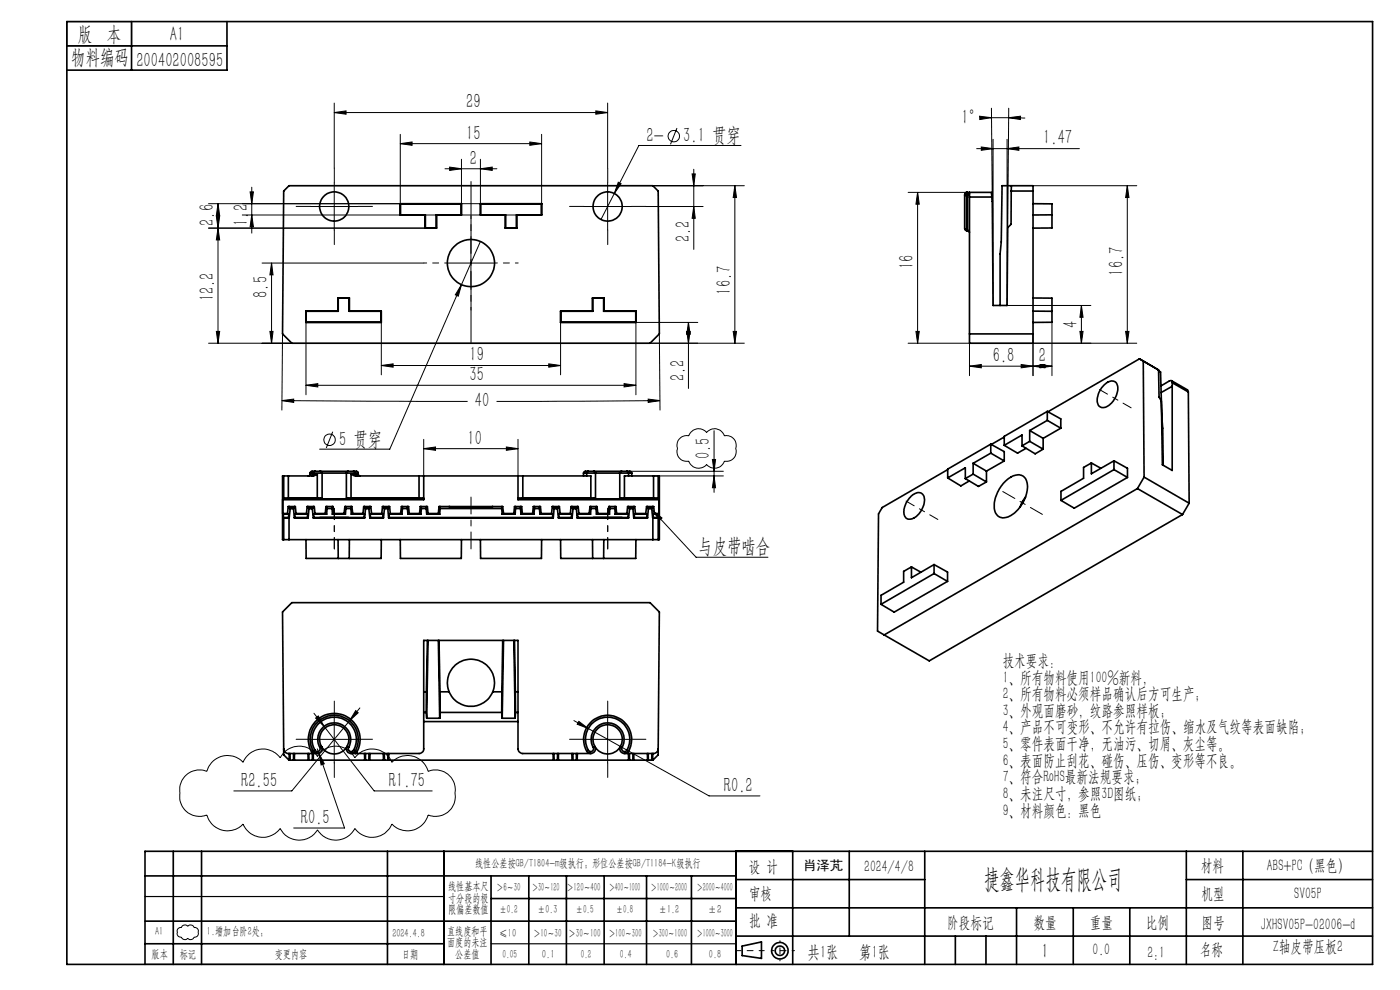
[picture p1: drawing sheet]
<svg xmlns="http://www.w3.org/2000/svg" width="297mm" height="210mm" viewBox="0 0 297 210" stroke-linecap="round" stroke-linejoin="round" font-family="sans-serif">
<g fill="none" stroke="#000" stroke-width=".21">
<path d="M53.4 39.7v9.8M70.9 23.9l2.5-.4v.7zM70.9 21.9v13.8M70.9 38.8v10M70.9 23.9h58M84.9 30.5l2.5-.4v.7zM84.9 28.5v14.7M84.9 30.5h30M94.4 35.8h11M95.4 35.4l2.5 .4-2.5 .4zM97.9 33.8v9.4M101.9 35.8l2.5-.4v.8z"/>
<path d="M101.9 33.8v9.4h-57.7M112.4 30.1l2.5 .4-2.5 .3zM114.9 28.5v14.7M126.4 23.5l2.5 .4-2.5 .3zM128.9 21.9v13.8M128.9 38.8v10M131.2 38.7l.6 .3-1.5 2.1zM138.5 39.4h19.4M143.6 27.2l-1.4 3.4M146.8 36.9h.7l-.3 2.5zM147.2 35.9v17M155.9 39.4l.3 2.5h-.7z"/>
<path d="M155.9 39.4v33.4M157.2 30.9h-21.7l-8 15.7M207.2 31.5h21.8M207.8 24.7l2.5 .3-2.4 .4zM208.2 31.2l2.5 .3-2.5 .4zM210.1 25h.2M210.3 25h3.7M210.3 23l.2 19.7M210.7 29.6v35.2M213.6 31.5l2.5-.3v.7zM213.6 29.6v35.2h17.8M214 25l2.5-.3v.7z"/>
<path d="M214 25h3.5M214 23l-.2 25.3M219.1 39.4h22.1M239.1 39.4l.4 2.5h-.7zM239.1 39.4v33.4M45.9 45.9h.7l-.4 2.5zM46.2 48.4l.4 2.5h-.7zM46.2 43.2l.4 2.5h-.7zM46.2 43.2v29.6M51.4 45.6h58.2M53.1 40.7h.7l-.4 2.5zM53.4 45.6l.4 2.5h-.7z"/>
<path d="M55.6 55.8h34.3M57.6 55.8l.3 2.5h-.6zM57.6 55.8v17M65.9 43.8h10M90.2 48.4h-46M94.9 55.8h10M99.9 50.8v10M101.9 51.2l-4 9.2M123.9 43.8h10M137 43.8h12.2M147.2 43.8l.3 2.5h-.7zM192.7 40.8h12.4"/>
<path d="M194.7 40.8v32M194.7 40.8l.3 2.5h-.7zM44.2 72.8h17.7M45.9 70.3h.7l-.4 2.5zM57.3 70.3h.6l-.3 2.5zM59.9 70.8l-.1 16.2M64.9 68.4v15.3M80.9 77.5l2.5-.3v.7zM80.9 68.4v11.1M80.9 77.5h38M97.9 60.4l-.7 2.4-.6-.3zM97.9 60.4l-15.2 34.9h-14.9"/>
<path d="M116.4 77.2l2.5 .3-2.5 .4zM118.9 68.4v11.1M137.9 72.8h20M139.9 70.8l.1 16.2M145.7 70.3h.7l-.4 2.5zM146 68.4v14M146 68.4l.4 2.5h-.7zM148 68.4h-13.1v15.3M155.5 70.3h.7l-.3 2.5zM192.7 72.8h13v6.9M194.3 70.3h.7l-.3 2.5zM205.7 77.7l2.5-.4v.7z"/>
<path d="M205.7 77.7h17.5M216.6 77.3l2.5 .4-2.5 .3zM219.1 72.8h22.1M219.1 77.7l2.6-.4v.7zM219.1 70.8v8.9M220.7 77.3l2.5 .4-2.5 .3zM223.2 68.4v11.3M229.1 70.3h.7l-.4 2.5zM229.4 64.8l.4 2.5h-.7zM229.4 64.8v8M238.8 70.3h.7l-.4 2.5zM59.8 85l2.5-.3v.7z"/>
<path d="M59.8 85l39.4 .2M64.9 81.7l2.5-.3v.7zM64.9 81.7h70M70.6 91.6l-1.4 3.4M89.9 95.2l2.5-.4v.7zM89.9 93.2v7.8M89.9 95.2h20M107.4 94.8l2.5 .4-2.5 .3zM109.9 93.2v7.8M132.4 81.4l2.5 .3-2.5 .4zM133.6 100h19.9M137.5 84.7l2.5 .3-2.5 .4z"/>
<path d="M140 85l-34.7 .2M144.1 93.2a2.07 2.07 0 0 1 2-.7 2.18 2.18 0 0 1 3.8-.8 2.18 2.18 0 0 1 3.8 .8 2.05 2.05 0 0 1 2.4 2.6 2.06 2.06 0 0 1-2.4 2.7 2.18 2.18 0 0 1-3.8 .7 2.18 2.18 0 0 1-3.8-.7 2.07 2.07 0 0 1-2.4-2.7v-.2a2.03 2.03 0 0 1 .4-1.7zM151.1 97.5h.7l-.3 2.5zM151.5 91.4v13M138.5 108.3l9.2 9.9h15.2M138.5 108.3l1.9 1.6-.5 .5zM138.6 101h14.9M151.5 101l.3 2.5h-.7zM65.9 156.8h10M66.6 151.3l12.8 16.5h12.3M67 152.3l.5-.4 1.3 2.2zM67.3 158.8l.4 1"/>
<path d="M67.7 159.8l1.1 2.2-.7 .3zM67.7 159.8l5.4 15.8h-10.8M70.9 151.8v10M74.2 152.9l-12.3 14.9h-12.3M75.5 150.7l.5 .5-1.8 1.7zM76.3 150.2l-2.1 2.7M121.7 152.9l3.1 1.6M122.8 153l2 1.5-2.4-.9zM123.9 156.8h10M124.8 154.5l25.6 14.3h10.8M128.9 151.8v10M39.4 164.5a4.3 4.3 0 0 1 4.5-.9 4.5 4.5 0 0 1 7.7-1.9 4.5 4.5 0 0 1 7.8-.9 4.5 4.5 0 0 1 7.9-.3 4.5 4.5 0 0 1 8 .3 4.5 4.5 0 0 1 7.8 .9 4.5 4.5 0 0 1 7.7 1.9 4.3 4.3 0 0 1 5.8 4.9 4.2 4.2 0 0 1-5.8 4.4 4.5 4.5 0 0 1-7.7 1.9 4.5 4.5 0 0 1-7.8 .9 4.5 4.5 0 0 1-8 .3 4.5 4.5 0 0 1-7.9-.3 4.5 4.5 0 0 1-7.8-.9 4.5 4.5 0 0 1-7.7-1.9 4.3 4.3 0 0 1-5.8-5 4.3 4.3 0 0 1 1.3-3.4z"/>
<path d="M37.7 197.1l.4-.3h.4a.81 .81 0 0 1 1.3-.3 .8 .8 0 0 1 1.4 .3h.5a.81 .81 0 0 1 .4 1.1 .73 .73 0 0 1-.9 .9l-.1 .1a.78 .78 0 0 1-1.3 .1 .94 .94 0 0 1-1.5-.2h-.1a.83 .83 0 0 1-.6-1.1z"/>
<circle cx="142.9" cy="28.9" r="1.21"/>
<circle cx="69.9" cy="93.3" r="1.2"/>
</g>
<g fill="none" stroke="#000" stroke-width=".35">
<path d="M14.2 4.6h277v200h-277zM14.2 9.7h34M27.9 4.6v10.3M48.2 4.6v10.3h-34M61.3 39.4h77.2l1.1 1.1 .3 30.3-2 2h-76l-2-2 .3-30.3zM214.6 39.4l-.1 1.1M84.9 43.2v2.4M84.9 43.2h13M84.9 45.6h5.3M84.9 45.6h.1M90.2 48.4h2.4M90.2 45.6v2.8"/>
<path d="M90.2 45.6h.1M92.6 45.6h5.3M92.6 45.6v2.8M92.6 45.6h.1M97.9 45.6h.1M97.9 43.2v2.4M101.9 43.2h13M101.9 45.6h5.3M101.9 43.2h.1M101.9 43.2v2.4M107.2 48.4h2.4M107.2 45.6v2.8"/>
<path d="M107.2 45.6h-5.3M107.2 45.6h.1M109.6 45.6h5.3M109.6 45.6h.1M109.6 45.6v2.8M114.9 43.2h.1M114.9 43.2v2.4M204.6 41.5v5a4.2 4.2 0 0 0 .2 2.4h.3M205.1 40.8l-.4 .2-.1 .5M205.1 41.3l-.5 .2M205.1 41.3v7.6M205.1 40.8v.5"/>
<path d="M205.1 48.9h.1M205.1 40.8h.1M205.1 41.3h.1M205.2 48.9l.3 .1 .2 .3M205.2 40.8v.5M205.2 40.8h.5M205.2 41.3v7.6M205.7 40.8h4.6l.1 1M205.7 40.8v1M205.7 41.1l-.5 .2M205.7 41.8v31h13.4v-33.4h-6.5l-.2 11.9-.2 2.6v10.9M205.7 41.8h4.7"/>
<path d="M214.5 40.5v7.1l-.7 .7-.2 16.5h-2.9l-.3-23M214.5 40.5h4.6M219.1 43.2h4.1v5.2h-4.1M223.2 45.6h-4.1M64.9 66h6.8M64.9 68.4h16M64.9 66h.1M64.9 66v2.4M64.9 66h6.9M64.9 68.4h.1M71.7 63.2h2.4M71.7 66h.1"/>
<path d="M71.7 63.2l.1 2.8M71.7 63.2v2.8M74.1 66h6.8M74.1 63.2v2.8M74.1 66h.1M80.9 66h-6.8M80.9 66v2.4M118.9 66h6.8M118.9 66h.1M118.9 66v2.4M118.9 68.4h16M119 66h6.7"/>
<path d="M119 66v2.4M119 68.4h-.1M119 68.4h15.9M125.7 66h.1M125.7 63.2v2.8M125.7 63.2h2.4M128.1 66h6.8M128.1 63.2v2.8M128.1 63.2h.1M134.9 68.4h.1M134.9 66v2.4M134.9 66h-6.8"/>
<path d="M134.9 66h.1M205.7 70.8h13.4M219.1 66h4.1M219.1 63.2h4.1v5.2h-4.1M241.7 76.1l.8 .5M241.7 76.1l-19.4 11.2M241.7 76.1l3.3 1.9M242.5 76.6l.2 24.6M242.5 76.6l3.3 1.9 .1 5.7 .5 .9M245.8 78.6l.4 .3 .2 6.2M66.8 100h-.7l-.3 .4M66.8 100h1.1"/>
<path d="M66.8 100l-.3 .1v.3M67.9 100h.3l.1 .4M67.9 100h6M73.9 100l-.3 .1-.1 .3M73.9 100h1.1M75 100h.7l.3 .1v.3M75 100l.2 .1 .2 .3M124.8 100h-.8l-.2 .4M124.8 100h1.1M124.8 100l-.3 .1v.3M125.9 100l.3 .1 .1 .3M125.9 100h6"/>
<path d="M131.9 100l-.3 .1-.1 .3M131.9 100h1.1M133 100h.8l.2 .4M133 100l.3 .1v.3M201 99.6l-13.9 8.1-.7 1.3-.2 24.9 1.4 .8M206.4 98.3v2.3M206.4 98.3l2.9 1.6M209.3 99.9v2.3M210.2 94.2l2.8 1.6v2M210.2 94.2l-9.2 5.3v1.9M210.2 94.2v1.9M210.2 96.1l-3.8 2.2"/>
<path d="M210.2 96.1l2.8 1.7M213 92.7l-2.7 1.6M213 97.8l-3.7 2.1M213 94.5l2.9 1.6 1.8-1M213 94.5l3.8-2.2v2.3M216.8 94.6l2.8 1.7 1.7-1M218.4 91.3v2.3M218.4 93.6l-1.6 1M218.4 91.3l2.9 1.7M218.4 93.6l2.9 1.7M221.3 93v2.3M222.2 87.3l-9.2 5.3v1.9"/>
<path d="M222.2 87.3l2.8 1.6v1.9M222.2 87.3v1.9M222.2 89.2l-3.8 2.1M222.2 89.2l2.8 1.6M225 90.8l-3.7 2.2M231.5 98.2l-1.6 1v2.3l-4.8 2.7v1.9M231.5 98.2l2 1.1M234.1 81.8a1.87 1.87 0 0 1 2.7-.6 3.9 3.9 0 0 1-1.2 4.5 1.57 1.57 0 0 1-2.7 .1 4.2 4.2 0 0 1 1.2-4zM236.3 97.7l2.9 1.6v2M236.3 99.6l-11.2 6.5M236.3 99.6l2.9 1.7M236.3 97.7v1.9"/>
<path d="M236.3 97.7l-4.8 2.8v-2.3M246.4 85.2l.3 5.6 .1 7.9M248.6 80.8l3.3 1.9 .2 .4M248.7 81.9v17.9l-2.1-1.2-.2-13.5M248.7 81.9l-2.4 1.4M248.7 81.2a.38 .38 0 0 0-.1-.5 .38 .38 0 0 0-.5 .1l-1.8 1.1M248.7 81.2v.7M248.7 81.2l3.4 1.9M252.1 83.1l.2 23.6M60 106v2.9M60 108.9l.1 .2M60 108.9h1"/>
<path d="M60.1 109.8h1.1M60.1 109.8h.1M60.1 109.1v.7M60.1 109.1h1.2M60.2 101h1M60.2 109.8h1.1M60.2 101h-.3v13.5h80v-13.5h-.3M60.2 101v4.8M60.2 109.8v4.7M60.2 105.8l-.2 .2M60.2 105.8h7.8M61 108.9l.1-1.5h1.6l.1 1.5"/>
<path d="M61 108.9l.3 .2M61.2 105.6l-1 .1M61.2 105.6h6.1M61.2 101v4.6M61.2 109.8h.1M61.3 109.1l-.1 .7M61.3 109.8v4.7M61.3 107.4v.3M61.3 107.7l.3 .2M61.3 107.7h1.1M61.6 107.9l-.3 1.9M61.6 107.9h.7"/>
<path d="M62.3 107.9l.1 1.9M62.4 109.8h3M62.4 107.7l-.1 .2M62.5 107.4l-.1 .3M62.5 109.1l.1 .7M62.5 109.1h2.8M62.6 109.8h-.2M62.6 109.8h2.6M62.8 108.9l-.3 .2M62.8 108.9h2.2M64.9 114.5v4h16v-4M65 108.9l.2-1.5h1.5l.1 1.5"/>
<path d="M65 108.9l.3 .2M65.2 109.8h.2M65.3 109.1l-.1 .7M65.3 107.4l.1 .3M65.4 107.7l.1 .2M65.4 107.7h1.1M65.5 107.9h.8M65.5 107.9l-.1 1.9M65.8 100.6l-.1 .3-.3 .1M65.8 100.6h.7M65.8 100.4h.7M65.8 100.4v.2"/>
<path d="M66.3 107.9l.2 1.9M66.5 100.6l-.1 .3-.3 .1M66.5 100.6h.8M66.5 100.4h1.8M66.5 109.8h10.9M66.5 107.7l-.2 .2M66.5 100.4v.2M66.5 107.4v.3M66.5 109.1l.1 .7M66.5 109.1h2.8M66.6 109.8h-.1M66.6 109.8h10.6"/>
<path d="M66.8 108.9l-.3 .2M66.8 108.9h2.2M67.3 100.6l-.8 .4h-5.3M67.3 105.6l1 .1-.3 .1M67.3 100.6v5M67.8 109.8h6.2zM68 105.8h-.2h6.2h-.2M68.3 100.4h5.2M68.3 100.4v5.3M69 108.9l.1-1.5h1.6l.1 1.5M69 108.9l.3 .2M69.4 107.4v.5"/>
<path d="M69.4 107.9h1M69.4 107.9l-.1 1.2M70.4 107.9l.1 1.2M70.5 107.4l-.1 .5M70.5 109.1h2.8M70.8 108.9l-.3 .2M70.8 108.9h2.2M71.7 114.5l.1 4M73 108.9l.2-1.5h1.4l.2 1.5M73 108.9l.3 .2M73.3 107.4l.1 .5M73.4 107.9h1"/>
<path d="M73.4 107.9l-.1 1.2M73.5 100.4h1.9M73.5 100.4v5.3M73.8 105.8h16.1M74.1 114.5v4M74.4 107.9l.1 1.2M74.5 100.6h.9M74.5 100.6l.8 .4h13.6M74.5 105.6l-1 .1 .3 .1M74.5 100.6v5M74.5 105.6h14.4M74.5 107.4l-.1 .5"/>
<path d="M74.5 109.1h2.8M74.8 108.9l-.3 .2M74.8 108.9h2.2M75.4 100.6l.1 .3 .2 .1M75.4 100.6h.6M75.4 100.4h.6M75.4 100.4v.2M76 100.6l.1 .3 .3 .1M76 100.4v.2M77 108.9l.2-1.5h1.5l.1 1.5M77 108.9l.3 .2M77.2 109.8h.2"/>
<path d="M77.3 109.1l-.1 .7M77.3 107.4l.1 .3M77.4 107.7h1.1M77.4 107.7l.1 .2M77.5 107.9h.7M77.5 107.9l-.1 1.9M78.2 107.9l.3 1.9M78.5 109.8h2.9M78.5 107.7l-.3 .2M78.5 107.4v.3M78.5 109.1l.1 .7M78.5 109.1h2.8"/>
<path d="M78.6 109.8h-.1M78.6 109.8h2.6M78.8 108.9l-.3 .2M78.8 108.9h2.2M81 108.9l.1-1.5h1.6l.1 1.5M81 108.9l.3 .2M81.2 109.8h.2M81.3 109.1l-.1 .7M81.4 107.7h1M81.4 107.7l.2 .2M81.4 107.4v.3M81.6 107.9h.7"/>
<path d="M81.6 107.9l-.2 1.9M82.3 107.9l.1 1.9M82.4 109.8h35M82.4 107.7l-.1 .2M82.5 107.4l-.1 .3M82.5 109.1l.1 .7M82.5 109.1h2.8M82.6 109.8h-.2M82.6 109.8h34.6M82.8 108.9l-.3 .2M82.8 108.9h2.2M84.9 114.5v4h13v-4"/>
<path d="M85 108.9l.2-1.5h1.5l.1 1.5M85 108.9l.3 .2M85.3 107.4l.1 .5M85.4 107.9h1M85.4 107.9l-.1 1.2M86.4 107.9l.1 1.2M86.5 107.4l-.1 .5M86.5 109.1h2.8M86.8 108.9l-.3 .2M86.8 108.9h2.2M88.9 105.6l1 .1M88.9 101h1"/>
<path d="M88.9 101v4.6M89 108.9l.1-1.5h1.6l.1 1.5M89 108.9l.3 .2M89.3 107.4l.1 .5M89.4 107.9h1M89.4 107.9l-.1 1.2M89.9 101h20M89.9 101v5h-29.9M90.4 107.9l.1 1.2M90.5 107.4l-.1 .5M90.5 109.1h2.8M90.8 108.9l-.3 .2"/>
<path d="M90.8 108.9h2.2M93 108.9l.3 .2M93.3 107.4l.1 .5M93.4 107.9h13M93.4 107.9l-.1 1.2M95.3 107.4l2.9 .3h3.4l2.9-.3M95.3 107.4h9.2M95.3 107.4h-2.2l-.1 1.5M101.9 114.5l.1 4h12.9v-4M104.5 107.4h2.1l.2 1.5M106.4 107.9l.1 1.2M106.5 107.4l-.1 .5"/>
<path d="M106.5 109.1h2.8M106.8 108.9l-.3 .2M106.8 108.9h2.2M109 108.9l.1-1.5h1.6l.1 1.5M109 108.9l.3 .2M109.3 107.4l.1 .5M109.4 107.9h1M109.4 107.9l-.1 1.2M109.9 101h1M109.9 101v5h29.9l-.2-.2M109.9 105.8h16.1M110.4 107.9l.1 1.2"/>
<path d="M110.5 107.4l-.1 .5M110.5 109.1h2.8M110.8 108.9l-.3 .2M110.8 108.9h2.2M110.9 105.6l-1 .1M110.9 101h14.4v4.6M110.9 105.6h14.4M110.9 101v4.6M113 108.9l.1-1.5h1.6l.1 1.5M113 108.9l.3 .2M113.3 107.4l.1 .5M113.4 107.9h1"/>
<path d="M113.4 107.9l-.1 1.2M114.4 107.9l.1 1.2M114.5 107.4l-.1 .5M114.5 109.1h2.8M114.8 108.9l-.3 .2M114.8 108.9h2.2M117 108.9l.2-1.5h1.5l.1 1.5M117 108.9l.3 .2M117.2 109.8h.2M117.3 109.1l-.1 .7M117.3 107.4l.1 .3M117.4 107.7h1.1"/>
<path d="M117.4 107.7l.1 .2M117.5 107.9h.8M117.5 107.9l-.1 1.9M118.3 107.9l.2 1.9M118.5 109.8h2.9M118.5 107.7l-.2 .2M118.5 107.4v.3M118.5 109.1l.1 .7M118.5 109.1h2.8M118.6 109.8h-.1M118.6 109.8h2.6M118.8 108.9l-.3 .2"/>
<path d="M118.8 108.9h2.2M118.9 114.5l.1 4h15.9v-4M121 108.9l.1-1.5h1.6l.1 1.5M121 108.9l.3 .2M121.2 109.8h.2M121.3 109.1l-.1 .7M121.4 107.7h1M121.4 107.4v.3M121.4 107.7l.2 .2M121.6 107.9h.7M121.6 107.9l-.2 1.9M122.3 107.9l.1 1.9"/>
<path d="M122.4 109.8h10.9M122.4 107.7l-.1 .2M122.5 107.4l-.1 .3M122.5 109.1l.1 .7M122.5 109.1h2.8M122.6 109.8h10.6M122.6 109.8h-.2M122.8 108.9l-.3 .2M122.8 108.9h2.2M123.8 100.4h.7M123.8 100.4v.6M124.5 100.4h1.8"/>
<path d="M124.5 100.4v.6M125 108.9l.2-1.5h1.4l.2 1.5M125 108.9l.3 .2M125.3 105.6l1 .1-.3 .1M125.3 107.4l.1 .5M125.4 107.9l-.1 1.2M125.4 107.9h1M125.7 114.5v4M125.8 109.8h6.2zM126 105.8h-.2h6.2h-.2M126.3 100.4h5.2M126.3 100.4v5.3"/>
<path d="M126.4 107.9l.1 1.2M126.5 107.4l-.1 .5M126.5 109.1h2.8M126.8 108.9l-.3 .2M126.8 108.9h2.2M128.1 114.5v4M129 108.9l.2-1.5h1.5l.1 1.5M129 108.9l.3 .2M129.3 107.4l.1 .5M129.4 107.9h1M129.4 107.9l-.1 1.2M130.4 107.9l.1 1.2"/>
<path d="M130.5 107.4l-.1 .5M130.5 109.1h2.8M130.8 108.9l-.3 .2M130.8 108.9h2.2M131.5 100.4h1.8M131.5 100.4v5.3M131.8 105.8h7.8M132.5 105.6l-1 .1 .3 .1M132.5 105.6h6.1M133 108.9l.1-1.5h1.6l.1 1.5M133 108.9l.3 .2M133.2 109.8h.1"/>
<path d="M133.3 109.1l-.1 .7M133.3 100.4h.7M133.3 107.7h1.1M133.3 107.7l.3 .2M133.3 100.4v.6M133.3 107.4v.3M133.6 107.9h.7M133.6 107.9l-.3 1.9M134 100.4v.6M134.3 107.9l.1 1.9M134.4 109.8h3M134.4 107.7l-.1 .2"/>
<path d="M134.5 107.4l-.1 .3M134.5 109.1l.1 .7M134.5 109.1h2.8M134.6 109.8h-.2M134.6 109.8h2.6M134.8 108.9l-.3 .2M134.8 108.9h2.2M137 108.9l.2-1.5h1.5l.1 1.5M137 108.9l.3 .2M137.2 109.8h.2M137.3 109.1l-.1 .7M137.3 107.4l.1 .3"/>
<path d="M137.4 107.7h1.1M137.4 107.7l.1 .2M137.5 107.9h.8M137.5 107.9l-.1 1.9M138.3 107.9l.2 1.9M138.5 109.8h1.1M138.5 107.4v.3M138.5 107.7l-.2 .2M138.5 109.8v4.7M138.5 109.1l.1 .7M138.5 109.1h1.2M138.6 109.8h1.1"/>
<path d="M138.6 109.8h-.1M138.6 105.6l1 .1M138.6 101h1M138.6 101h-6.1v4.6M138.6 101v4.6M138.8 108.9l-.3 .2M138.8 108.9h1l-.1 .2M139.6 101v4.8M139.6 109.8v4.7M139.7 109.8h-.1M139.7 109.1v.7M193.3 105.3a1.72 1.72 0 0 1 2.5-.4 3.8 3.8 0 0 1-1.2 4.5 1.59 1.59 0 0 1-2.7 .1 4.2 4.2 0 0 1 1.4-4.2z"/>
<path d="M198.2 119.8l2.8 1.5v2M198.2 119.8v1.9M198.2 119.8l-4.8 2.7v-2.2M201 101.4l2.8 1.7 1.8-1.1M201 101.4l3.8-2.2v2.3M204.8 101.5l2.8 1.7 1.7-1M206.4 100.6l-1.6 .9M206.4 100.6l2.9 1.6M213.1 102.3a3.3 3.3 0 0 1 4-1.3 4 4 0 0 1 .5 4.4 6.6 6.6 0 0 1-4.5 4.4 2.11 2.11 0 0 1-2.2-2.6 8 8 0 0 1 2.2-4.9zM216.9 106.4v.4M217.6 105.4l-.7 1-.5 1.2M239.2 101.3l-11.3 6.5-2.8-1.7"/>
<path d="M241.3 103.6l9.6 5.5M241.3 103.6l-53.7 31.1M242.7 101.2l9.6 5.5M242.7 101.2l-1.4 2.4M250.9 109.1l-53.8 31.1-9.5-5.5M252.3 106.7l-1.4 2.4M90.7 135.8l-.2 10.9M90.8 135.8l-.3 16.6M93 135.8l.3 16.6M93.1 135.8l.2 10.9M106.6 135.8l-.1 10.9M106.8 135.8l-.3 16.6"/>
<path d="M109 135.8l.3 16.6M109.1 135.8l.2 10.9M193.4 120.3l-1.7 .9v2.3l-4.8 2.8v1.9M193.4 120.3l2 1.1M198.2 121.7l-11.3 6.5M198.2 121.7l2.8 1.6M201 123.3l-11.3 6.5-2.8-1.6M60.2 158.8a.95 .95 0 0 0 1 1h5.2M60.2 158.8v1.3l1.1 1.1h77.2M60.2 158.8l-.3-29 2-2h76l2 2-.3 29M61.3 159.8v1.4M61.5 159.8l.1 1.4"/>
<path d="M62.3 159.8v1.4M62.5 159.8l-.1 1.4M65.3 159.8l.1 1.4M65.5 159.8v1.4M66.1 159.5l.3 .3M66.1 159.5a5.5 5.5 0 0 1 4.8-8.2 5.5 5.5 0 0 1 4.8 8.2M66.3 159.8v1.4M66.4 159.8h.9M66.5 159.3a5.1 5.1 0 0 1 4.4-7.6 5.1 5.1 0 0 1 4.5 7.6M66.5 159.3l-.4 .2M66.5 159.8v1.4M66.8 159.1a4.7 4.7 0 0 1 4.1-7 4.7 4.7 0 0 1 4.1 7"/>
<path d="M66.8 159.1l-.3 .2M67.8 158.5a3.5 3.5 0 0 1 3.1-5.2 3.5 3.5 0 0 1 3.1 5.2M67.8 158.5a.59 .59 0 0 1-.2 .8 .59 .59 0 0 1-.8-.2M68.2 158.4a3.1 3.1 0 0 1 2.7-4.7 3.1 3.1 0 0 1 2.7 4.7M68.2 158.4l-.4 .1M68.2 158.4a.99 .99 0 0 1-.4 1.3 .99 .99 0 0 1-1.3-.4M68.2 158.4a3.1 3.1 0 0 0 5.4 0M73.6 158.4l.4 .1M73.6 158.4a.99 .99 0 0 0 .4 1.3 .99 .99 0 0 0 1.4-.4M74 158.5a.59 .59 0 0 0 .2 .8 .59 .59 0 0 0 .8-.2M74.5 159.8h1M75 159.1l.4 .2"/>
<path d="M75.4 159.3l.3 .2M75.5 159.8h13.4a1.02 1.02 0 0 0 1-1v-23h20v23a1.02 1.02 0 0 0 1 1h14.4M75.7 159.5l-.2 .3M77.3 159.8l.1 1.4M77.5 159.8v1.4M78.3 159.8l-.1 1.4M78.5 159.8v1.4M81.3 159.8l.1 1.4M81.5 159.8l.1 1.4M82.3 159.8v1.4M82.5 159.8l-.1 1.4M89.9 146.7h.6"/>
<path d="M89.9 151.1h.5M89.9 153.1h20M90.4 151.1l.1 1.3M90.5 146.7l-.1 4.4M90.5 152.4h2.8M93.3 146.7h2M93.3 146.7l.1 4.4M93.4 151.1l-.1 1.3M93.4 151.1h13M95.3 146.7a5 5 0 0 1 4.6-6.9 5 5 0 0 1 4.6 6.9M95.3 146.7a5 5 0 0 0 4.6 3.1 5 5 0 0 0 4.6-3.1M104.5 146.7h2"/>
<path d="M106.4 151.1l.1 1.3M106.5 146.7l-.1 4.4M106.5 152.4h2.8M109.3 146.7h.6M109.3 146.7l.1 4.4M109.4 151.1l-.1 1.3M109.4 151.1h.5M117.3 159.8l.1 1.4M117.5 159.8v1.4M118.3 159.8v1.4M118.5 159.8v1.4M121.3 159.8l.1 1.4"/>
<path d="M121.5 159.8l.1 1.4M122.3 159.8v1.4M122.5 159.8l-.1 1.4M124.5 159.3a5.1 5.1 0 0 1 4.4-7.6 5.1 5.1 0 0 1 4.4 7.6M124.8 159.1a4.7 4.7 0 0 1 4.1-7 4.7 4.7 0 0 1 4.1 7M124.8 159.1l-.3 .2M125.8 158.5a.59 .59 0 0 1-.2 .8 .59 .59 0 0 1-.8-.2M125.8 158.5a3.5 3.5 0 0 1 3.1-5.2 3.5 3.5 0 0 1 3.1 5.2M126.2 158.4a3.1 3.1 0 0 1 2.7-4.7 3.1 3.1 0 0 1 2.7 4.7M126.2 158.4l-.4 .1M126.2 158.4a.99 .99 0 0 1-.4 1.3 .99 .99 0 0 1-1.3-.4M126.2 158.4a3.1 3.1 0 0 0 5.4 0"/>
<path d="M131.6 158.4l.4 .1M131.6 158.4a.99 .99 0 0 0 .4 1.3 .99 .99 0 0 0 1.3-.4M132 158.5a.59 .59 0 0 0 .2 .8 .59 .59 0 0 0 .8-.2M133 159.1l.3 .2M133.3 159.8v1.4M133.5 159.8l.1 1.4M134.3 159.8v1.4M134.5 159.8l-.1 1.4M137.3 159.8l.1 1.4M137.5 159.8v1.4M138.3 159.8v1.4M138.5 159.8v1.4"/>
<path d="M139.6 158.8a1.02 1.02 0 0 1-1 1h-6.1M139.6 158.8v1.3l-1.1 1.1M30.8 195.4h125.4M30.8 185.8h125.4M36.8 180.6v24M42.8 180.6v24M82.2 180.6v24M94.2 180.6v24M104.2 185.8v18.8M104.2 190.6h52M112.2 185.8v18.8M120.2 185.8v18.8"/>
<path d="M128.2 185.8v18.8M137.2 185.8v18.8M146.7 185.8v18.8M156.2 180.6v24M156.2 186.6h40M156.2 198.6h135M156.2 192.6h135M168.2 180.6v24M180.2 180.6v18M196.2 180.6v24M202.7 198.6v6M209.2 198.6v6"/>
<path d="M215.7 192.6v12M227.7 192.6v12M239.7 192.6v12M251.7 186.6h39.5M251.7 180.6v24M263.7 180.6v24M291.2 180.6h-260.4v24M30.8 200.2h63.4M157.4 200.7l4.1-.9v3.5l-4.1-.6z"/>
<circle cx="70.9" cy="43.8" r="3.1"/>
<circle cx="99.9" cy="55.8" r="5"/>
<circle cx="128.9" cy="43.8" r="3.1"/>
<circle cx="165.5" cy="201.7" r="1.74"/>
<circle cx="165.5" cy="201.7" r="1"/>
</g>
<g fill="none" stroke="#000" stroke-width=".21" stroke-dasharray="15.2 1.3 1.3 1.3">
<path d="M70.9 38.8v-3.1M99.9 38.5v34.3M128.9 38.8v-3.1M65.9 43.8h-3.1M70.9 48.8v3.1M75.9 43.8h3.1M123.9 43.8h-3.1M128.9 48.8v3.1M133.9 43.8h3.1M65.9 156.8h-3.1M70.9 151.8v-3.1M75.9 156.8h3.1"/>
<path d="M123.9 156.8h-3.1M128.9 151.8v-3.1M133.9 156.8h3.1M70.9 161.8v3.1M128.9 161.8v3.1"/>
</g>
<path d="M94.9 55.8h-5M99.9 50.8v-5M104.9 55.8h5M99.9 60.8v5" fill="none" stroke="#000" stroke-width=".21" stroke-dasharray="15.2 1.3 1.3 1.3" stroke-dashoffset="14.6"/>
<path d="M70.9 116.4v-8.6M128.9 116.4v-8.6" fill="none" stroke="#000" stroke-width=".21" stroke-dasharray="15.2 1.3 1.3 1.3" stroke-dashoffset="12.8"/>
<path d="M99.9 116.4v-11" fill="none" stroke="#000" stroke-width=".21" stroke-dasharray="15.2 1.3 1.3 1.3" stroke-dashoffset="11.6"/>
<path d="M233.2 82.6l6.8 3.9M192.2 106.3l6.8 3.9" fill="none" stroke="#000" stroke-width=".21" stroke-dasharray="15.2 1.3 1.3 1.3" stroke-dashoffset="13.3"/>
<path d="M212.7 104.3l8.4 4.8" fill="none" stroke="#000" stroke-width=".21" stroke-dasharray="15.2 1.3 1.3 1.3" stroke-dashoffset="12.3"/>
<path d="M162.1 201.7h-6" fill="none" stroke="#000" stroke-width=".21" stroke-dasharray="15.2 1.3 1.3 1.3" stroke-dashoffset="14.1"/>
<path d="M168.5 201.7h-4.8" fill="none" stroke="#000" stroke-width=".21" stroke-dasharray="15.2 1.3 1.3 1.3" stroke-dashoffset="14.7"/>
<path d="M165.5 199.6v4.2" fill="none" stroke="#000" stroke-width=".21" stroke-dasharray="15.2 1.3 1.3 1.3" stroke-dashoffset="15"/>
<path d="M14.2 4.6h13.7v5.1h-13.7zM30.8 190.2h63.4M30.8 204.6h63.4M104.2 200.2h52" fill="none" stroke="#000" stroke-width=".25"/>
<g fill="#000">
<path d="M138.5 108.3l1.9 1.6-.5 .5z"/>
<path d="M126.4 23.5l2.5 .4-2.5 .3zM70.9 23.9l2.5-.4v.7zM112.4 30.1l2.5 .4-2.5 .3zM84.9 30.5l2.5-.4v.7zM116.4 77.2l2.5 .3-2.5 .4zM80.9 77.5l2.5-.3v.7z"/>
<path d="M57.6 55.8l.3 2.5h-.6zM57.3 70.3h.6l-.3 2.5zM46.2 48.4l.4 2.5h-.7zM45.9 70.3h.7l-.4 2.5zM53.1 40.7h.7l-.4 2.5zM53.4 45.6l.4 2.5h-.7zM229.4 64.8l.4 2.5h-.7zM229.1 70.3h.7l-.4 2.5z"/>
<path d="M131.2 38.7l-.9 2.4 1.5-2.1zM95.4 35.4l2.5 .4-2.5 .4zM101.9 35.8l2.5-.4v.8zM64.9 81.7l2.5-.3v.7zM132.4 81.4l2.5 .3-2.5 .4zM97.9 60.4l-1.3 2.1 .6 .3zM59.8 85l2.5-.3v.7zM137.5 84.7l2.5 .3-2.5 .4zM219.1 77.7l2.6-.4v.7zM220.7 77.3l2.5 .4-2.5 .3zM208.2 31.2l2.5 .3-2.5 .4zM213.6 31.5l2.5-.3v.7zM214 25l2.5-.3v.7zM207.8 24.7l2.5 .3-2.4 .4zM67 152.3l1.8 1.8-1.3-2.2zM75.5 150.7l-1.3 2.2 1.8-1.7zM67.7 159.8l.4 2.5 .7-.3zM122.8 153l-.4 .6 2.4 .9z"/>
<path d="M145.7 70.3h.7l-.4 2.5zM146 68.4l.4 2.5h-.7zM45.9 45.9h.7l-.4 2.5zM46.2 43.2l.4 2.5h-.7zM151.5 101l.3 2.5h-.7zM151.1 97.5h.7l-.3 2.5zM238.8 70.3h.7l-.4 2.5zM239.1 39.4l.4 2.5h-.7zM194.3 70.3h.7l-.3 2.5zM194.7 40.8l.3 2.5h-.7z"/>
<path d="M155.5 70.3h.7l-.3 2.5zM155.9 39.4l.3 2.5h-.7zM147.2 43.8l.3 2.5h-.7zM146.8 36.9h.7l-.3 2.5z"/>
<path d="M205.7 77.7l2.5-.4v.7zM216.6 77.3l2.5 .4-2.5 .3z"/>
<path d="M89.9 95.2l2.5-.4v.7zM107.4 94.8l2.5 .4-2.5 .3z"/>
</g>
<text font-size="5.6" x="208.8" y="188.3">捷鑫华科技有限公司</text>
<g font-size="4.4">
<text x="16.5" y="8.6">版 本</text>
<text x="36.1" y="8.6">A1</text>
<text x="15.1" y="13.7">物料编码</text>
<text x="28.9" y="14.2">200402008595</text>
<text x="98.9" y="23">29</text>
<text x="98.9" y="29.6">15</text>
<text x="204" y="26.3">1°</text>
<text x="99.7" y="34.9">2</text>
<text x="137.1" y="30.2">2-</text>
<text x="145" y="30.2">3.1 贯穿</text>
<text x="221.3" y="30.7">1.47</text>
<text x="45.4" y="47.9" transform="rotate(-90 45.4 47.9)">2.6</text>
<text x="52.6" y="47.9" transform="rotate(-90 52.6 47.9)">1.2</text>
<text x="146.3" y="51.4" transform="rotate(-90 146.3 51.4)">2.2</text>
<text x="193.8" y="57" transform="rotate(-90 193.8 57)">16</text>
<text x="238.3" y="58.4" transform="rotate(-90 238.3 58.4)">16.7</text>
<text x="45.4" y="63.9" transform="rotate(-90 45.4 63.9)">12.2</text>
<text x="56.7" y="63.2" transform="rotate(-90 56.7 63.2)">8.5</text>
<text x="155" y="62.5" transform="rotate(-90 155 62.5)">16.7</text>
<text x="228.6" y="69.6" transform="rotate(-90 228.6 69.6)">4</text>
<text x="99.6" y="76.6">19</text>
<text x="210.6" y="76.8">6.8</text>
<text x="220.4" y="76.8">2</text>
<text x="99.6" y="80.8">35</text>
<text x="145.2" y="80.8" transform="rotate(-90 145.2 80.8)">2.2</text>
<text x="100.7" y="86.4">40</text>
<text x="71.9" y="94.6">5 贯穿</text>
<text x="99.2" y="94.3">10</text>
<text x="150.6" y="97.5" transform="rotate(-90 150.6 97.5)">0.5</text>
<text x="148.1" y="117.3">与皮带啮合</text>
<text x="51.2" y="166.9">R2.55</text>
<text x="82.5" y="166.9">R1.75</text>
<text x="153.6" y="167.9">R0.2</text>
<text x="63.9" y="174.7">R0.5</text>
<text x="221" y="203.2">1</text>
</g>
<g font-size="3.8">
<text x="171.3" y="203.2">共1张</text>
<text x="182.3" y="203.2">第1张</text>
</g>
<g font-size="3.5">
<text x="212.7" y="141.2">技术要求：</text>
<text x="212.7" y="144.8">1、所有物料使用100%新料，</text>
<text x="212.7" y="148.3">2、所有物料必须样品确认后方可生产；</text>
<text x="212.7" y="151.8">3、外观面磨砂，纹路参照样板；</text>
<text x="212.7" y="155.4">4、产品不可变形、不允许有拉伤、缩水及气纹等表面缺陷；</text>
<text x="212.7" y="158.9">5、零件表面干净，无油污、切屑、灰尘等。</text>
<text x="212.7" y="162.4">6、表面防止刮花、碰伤、压伤、变形等不良。</text>
<text x="212.7" y="165.9">7、符合RoHS最新法规要求；</text>
<text x="212.7" y="169.5">8、未注尺寸，参照3D图纸；</text>
<text x="212.7" y="173">9、材料颜色：黑色</text>
<text x="158.9" y="184.9">设 计</text>
<text x="183.4" y="184.9">2024/4/8</text>
<text x="254.7" y="184.7">材料</text>
<text x="268.7" y="184.7">ABS+PC（黑色）</text>
<text x="158.9" y="190.8">审核</text>
<text x="254.9" y="190.7">机型</text>
<text x="274.6" y="190.8">SV05P</text>
<text x="158.9" y="196.5">批 准</text>
<text x="200.9" y="196.9">阶段标记</text>
<text x="219.3" y="196.9">数量</text>
<text x="231.2" y="196.9">重量</text>
<text x="243.1" y="196.9">比例</text>
<text x="254.9" y="196.9">图号</text>
<text x="267.5" y="197.3">JXHSV05P-02006-d</text>
<text x="231.8" y="202.5">0.0</text>
<text x="243.4" y="203.2">2:1</text>
<text x="254.5" y="202.5">名称</text>
<text x="270.1" y="201.8">Z轴皮带压板2</text>
</g>
<text font-size="2.8" x="170.4" y="184.5">肖泽芃</text>
<g font-size="2.5">
<text x="100.8" y="184">线性公差按GB/T1804-m级执行；形位公差按GB/T1184-K级执行</text>
<text x="95.1" y="188.8">线性基本尺</text>
<text x="95.1" y="191.3">寸分段的极</text>
<text x="105.3" y="189.1">＞6～30</text>
<text x="112.9" y="189.1">＞30～120</text>
<text x="120.2" y="188.9">＞120～400</text>
<text x="129.2" y="188.9">＞400～1000</text>
<text x="138.1" y="189.1">＞1000～2000</text>
<text x="147.8" y="189.1">＞2000～4000</text>
<text x="95.1" y="193.8">限偏差数值</text>
<text x="105.9" y="193.8">±0.2</text>
<text x="114.1" y="193.8">±0.3</text>
<text x="122.2" y="193.8">±0.5</text>
<text x="130.7" y="193.8">±0.8</text>
<text x="139.8" y="193.8">±1.2</text>
<text x="150.2" y="193.8">±2</text>
<text x="32.2" y="203.2">版本</text>
<text x="32.9" y="198.3">A1</text>
<text x="38.1" y="203.2">标记</text>
<text x="43.9" y="198.3">1.增加台阶2处；</text>
<text x="58.3" y="203.2">变更内容</text>
<text x="83.2" y="198.7">2024.4.8</text>
<text x="85.3" y="203.2">日期</text>
<text x="94.8" y="198.3">直线度和平</text>
<text x="94.8" y="200.7">面度的未注</text>
<text x="96.6" y="203.2">公差值</text>
<text x="105.9" y="198.7">≤10</text>
<text x="106.6" y="203.2">0.05</text>
<text x="113.2" y="198.7">＞10～30</text>
<text x="115" y="203.2">0.1</text>
<text x="120.6" y="198.7">＞30～100</text>
<text x="123.2" y="203.2">0.2</text>
<text x="129.1" y="198.7">＞100～300</text>
<text x="131.5" y="203.2">0.4</text>
<text x="138.4" y="198.7">＞300～1000</text>
<text x="141.3" y="203.2">0.6</text>
<text x="147.8" y="198.7">＞1000～3000</text>
<text x="150.4" y="203.2">0.8</text>
</g>
</svg>
